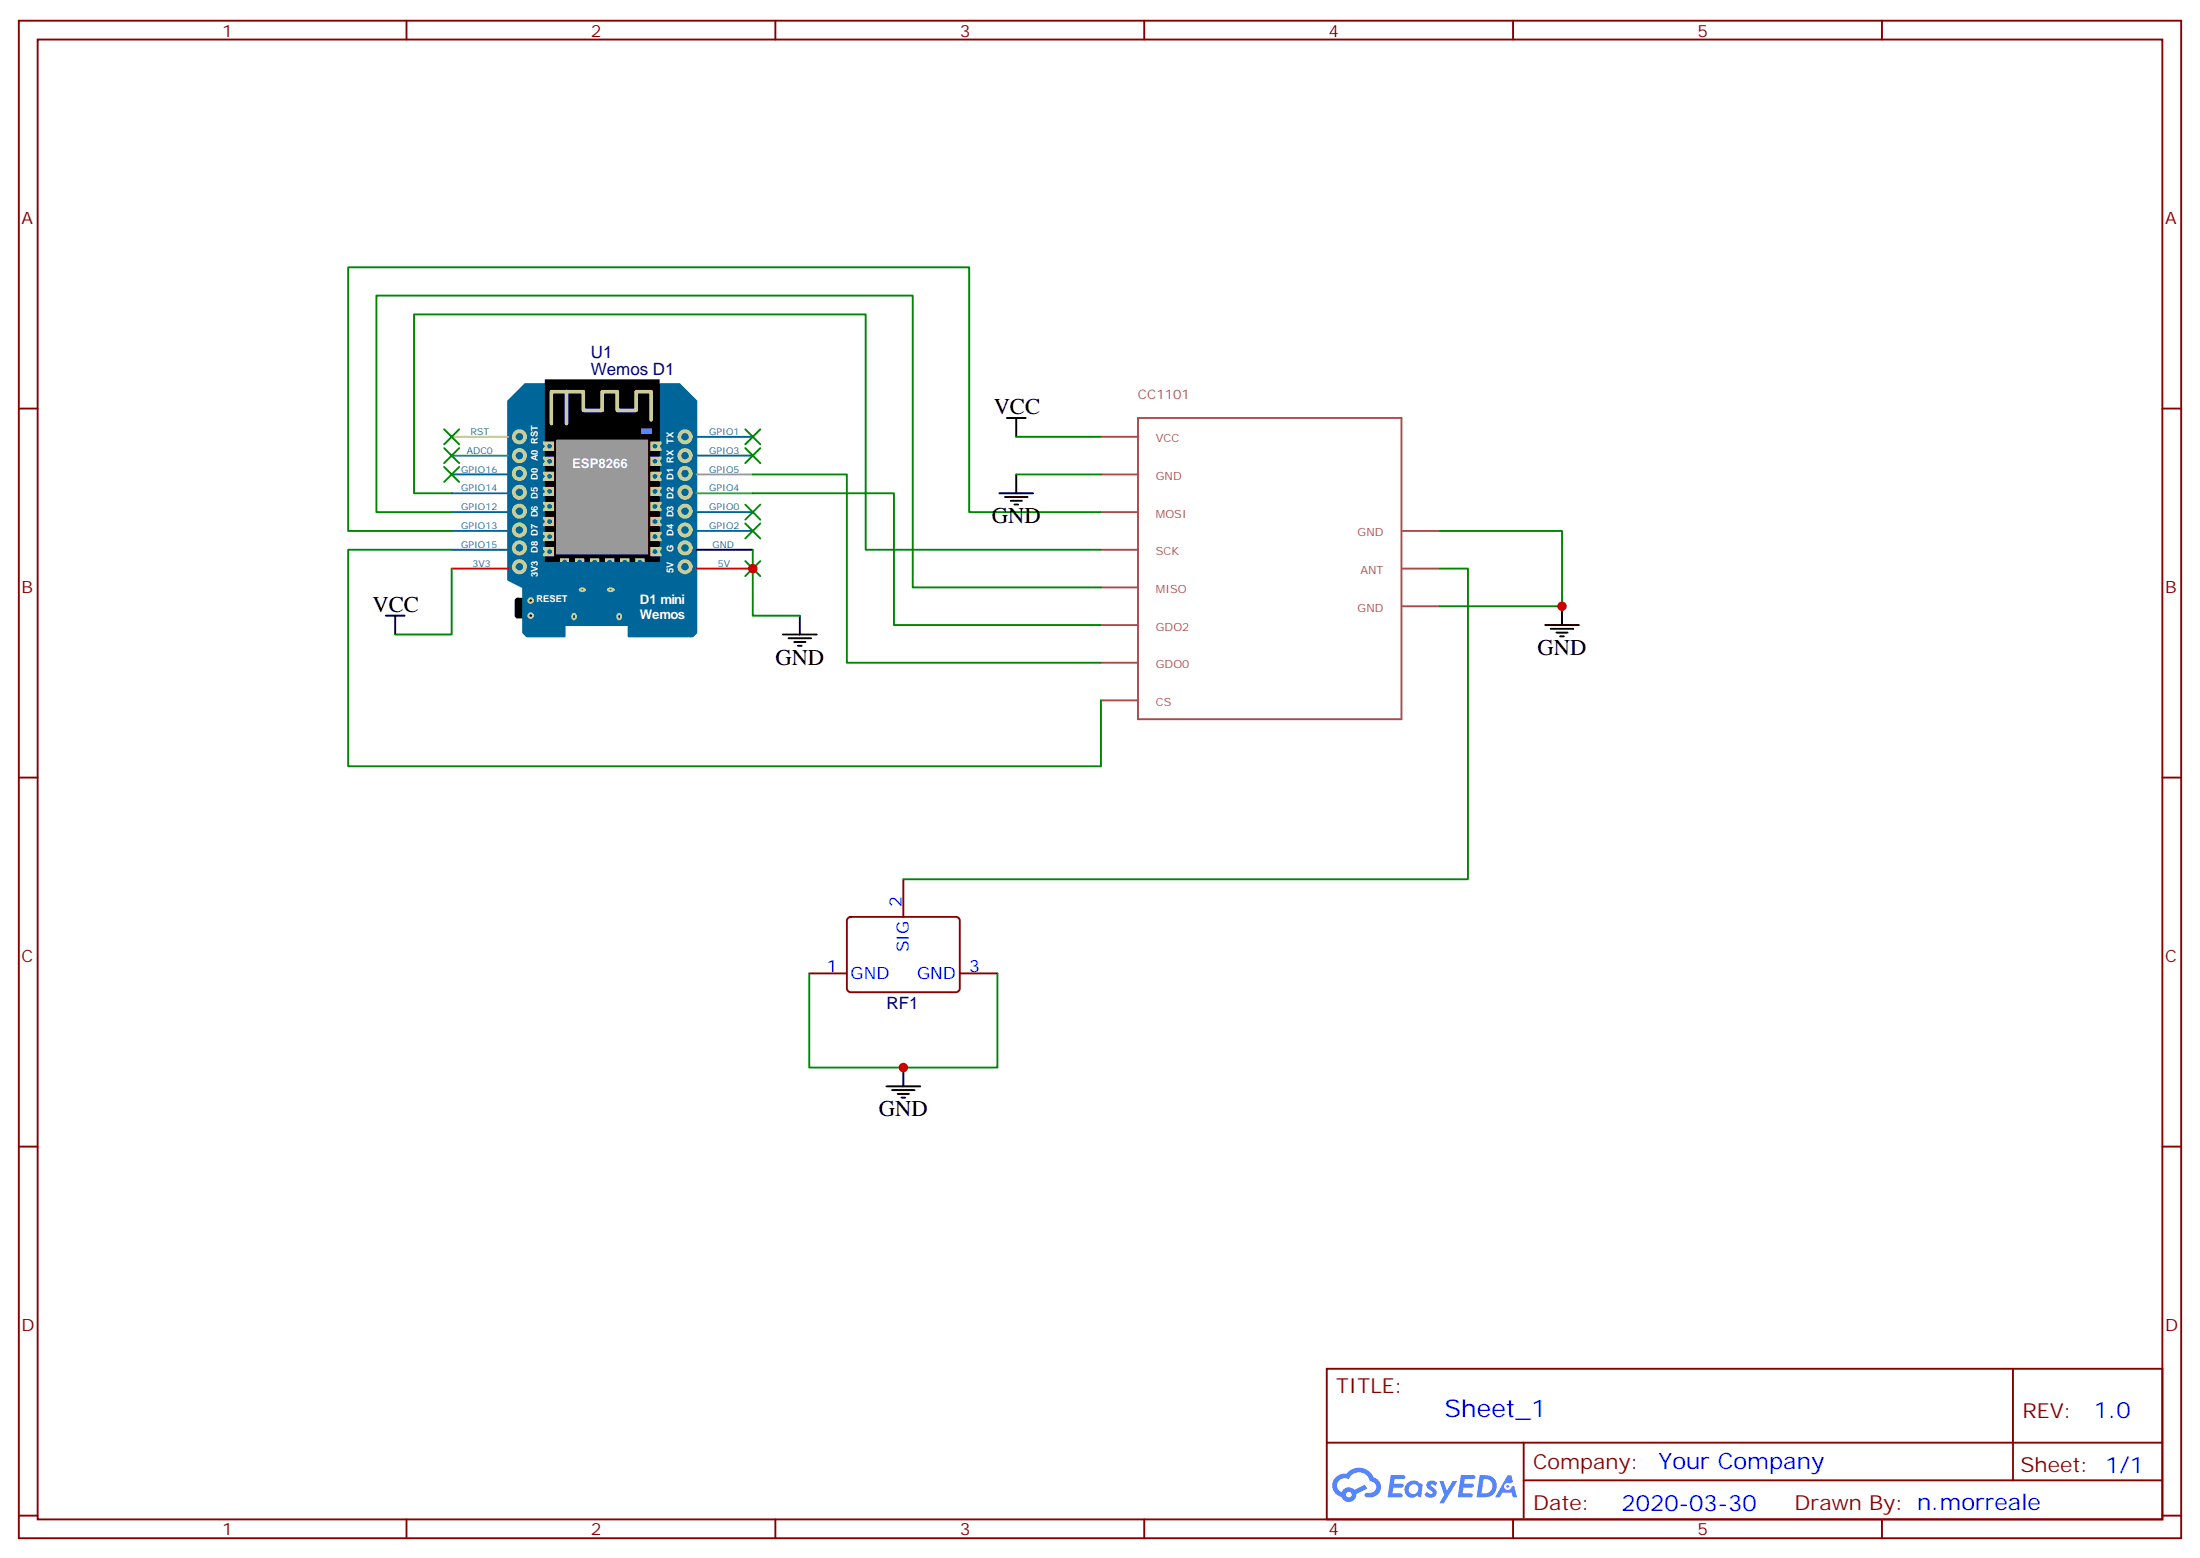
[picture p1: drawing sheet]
<svg xmlns="http://www.w3.org/2000/svg" width="412mm" height="292mm" viewBox="0 0 412 292" stroke-linecap="round" stroke-linejoin="round" font-family="sans-serif">
<g fill="none" stroke="#870000" stroke-width=".35">
<path d="M3.5 3.9h405.4v284.3h-405.4zM7.1 7.4h398.2v277.3h-398.2zM76.2 3.9v3.5M145.3 3.9v3.5M214.5 3.9v3.5M283.6 3.9v3.5M352.8 3.9v3.5M3.5 76.6h3.6M405.3 76.6h3.6M3.5 145.7h3.6M405.3 145.7h3.6M3.5 214.8h3.6"/>
<path d="M405.3 214.8h3.6M248.7 256.5h156.6v28.2h-156.6zM377.3 256.5v20.9M248.7 270.3h156.5M285.6 277.4h119.6M285.6 270.3v14.1M3.5 284h3.6M76.2 284.7v3.5M145.3 284.7v3.5M214.5 284.7v3.5M283.6 284.7v3.5M352.8 284.7v3.5"/>
<path d="M405.3 284h3.6"/>
</g>
<g fill="#5487ff">
<path d="M267.7 277.6a1.22 1.22 0 0 1 1.7 .3l-.4 .6a.47 .47 0 0 0-.3-.4 .47 .47 0 0 0-.5 .2v.1a1.55 1.55 0 0 1 1.1 1.5 1.34 1.34 0 0 1-2.3 .2l.5-.6a.6 .6 0 0 0 .5 .4 .6 .6 0 0 0 .5-.2l-.1-.2a1.25 1.25 0 0 1-.9-1.7z"/>
<path d="M260.7 276.4h1.5a1.22 1.22 0 0 1 1.2 .2 .37 .37 0 0 1-.3 .5h-1.7l-.1 .9h1.5a.37 .37 0 0 1 .3 .4 .37 .37 0 0 1-.3 .3h-1.6l-.2 1.1h.8a1.15 1.15 0 0 1 1.1 .2 .36 .36 0 0 1-.3 .6h-2.5z"/>
<path d="M273.8 276.4h1.6a1.23 1.23 0 0 1 1.1 .2 .37 .37 0 0 1-.3 .5h-1.6l-.2 .9h1.6a.37 .37 0 0 1 .3 .4 .37 .37 0 0 1-.4 .3h-1.6l-.1 1.1h.7a1.15 1.15 0 0 1 1.1 .2 .36 .36 0 0 1-.3 .5h-2.4z"/>
<path d="M282.6 276.4h.7l.3 1.3-.6 .3a.69 .69 0 0 0-1 .2 .69 .69 0 0 0 .4 1 .69 .69 0 0 0 .9-.6l.5-.3 .6 2.2h-.8l-.2-.8h-1.8l-.5 .8h-.8z"/>
<path d="M269.8 277.5h.8l.6 1.8 1.1-1.8h.9l-2.6 4.2h-.8l.9-1.6z"/>
<path d="M277.4 276.4l-.6 4.2h1.3a2.11 2.11 0 0 0 2.5-2.2 2.11 2.11 0 0 0-2.5-2zM278.1 277.1a1.39 1.39 0 0 1 1.7 1.5 1.39 1.39 0 0 1-1.8 1.2h-.3z"/>
<path d="M263.7 278a1.47 1.47 0 0 0-.1 2.1 1.47 1.47 0 0 0 2.1 .1l.7 .4 .3-2.3-.2-.3h-.4a1.49 1.49 0 0 0-2.4 0zM264.4 278.4a.91 .91 0 0 1 1.5 .4 .91 .91 0 0 1-1 1.2 .87 .87 0 0 1-.8-.6 .87 .87 0 0 1 .3-1z"/>
<path d="M250.4 276.8a2.18 2.18 0 0 0 1.1 3.7 1.44 1.44 0 0 0 1.6 .9 1.44 1.44 0 0 0 1.2-1.5l2-1-.5-.7-1.9 1a1.47 1.47 0 0 0-2.4 .4 1.39 1.39 0 0 1-.7-1.9 1.39 1.39 0 0 1 2-.5 2.08 2.08 0 0 1 2.2-1.3 2.08 2.08 0 0 1 1.8 1.7 1.07 1.07 0 0 1 1.2 1 1.07 1.07 0 0 1-1 1.1h-.7a.43 .43 0 0 0-.5 .4 .43 .43 0 0 0 .4 .5 2.02 2.02 0 0 0 2.3-.9 2.02 2.02 0 0 0-.2-2.4l-.8-.5a2.98 2.98 0 0 0-5.1-.7l-1.1 .1zM252.3 280.1a.55 .55 0 0 1 1.1 0 .55 .55 0 0 1-1.1 0z"/>
<circle cx="282.6" cy="278.5" r=".26"/>
</g>
<path d="M159 172l.5-.2h19.7a.71 .71 0 0 1 .7 .7v12.7a.76 .76 0 0 1-.7 .7h-19.7a.76 .76 0 0 1-.8-.7v-12.7zM169.3 164.7v7.1M151.7 182.4h7M179.9 182.4h7.1" fill="none" stroke="#870000" stroke-width=".35"/>
<path d="M102.3 71.3h21.2v33.8h-21.2zM96.7 112.4l.3-.2h1.4l.3 .2 .1 3-.2 .3h-1.6l-.3-.2z" fill="#000" stroke="#000" stroke-width=".35"/>
<path d="M95.2 75.1l3.2-3.1h29l3.1 3.1v43.4l-.7 .7h-12v-2.1h-12v2.1h-7l-.7-.7v-8.4l-2.9-1.4z" fill="#069" stroke="#069" stroke-width=".35"/>
<path d="M104.4 82.5h17v21.2h-17z" fill="#999" stroke="#999" stroke-width=".35"/>
<g fill="none" stroke="#cc9" stroke-width=".71">
<path d="M106.2 73.4v6M122.1 78.7v-5.3h-2.9v3.5h-3.5v-3.5h-2.8v3.5h-3.5v-3.5h-6v6"/>
<circle cx="97.4" cy="85.4" r="1.06"/>
<circle cx="97.4" cy="88.7" r="1.06"/>
<circle cx="97.4" cy="92.3" r="1.06"/>
<circle cx="97.4" cy="95.8" r="1.06"/>
<circle cx="97.4" cy="81.8" r="1.06"/>
<circle cx="97.4" cy="99.3" r="1.06"/>
<circle cx="128.4" cy="99.3" r="1.06"/>
<circle cx="128.4" cy="85.4" r="1.06"/>
<circle cx="128.4" cy="88.7" r="1.06"/>
<circle cx="128.4" cy="92.3" r="1.06"/>
<circle cx="128.4" cy="95.8" r="1.06"/>
<circle cx="128.4" cy="81.8" r="1.06"/>
<circle cx="97.4" cy="106.2" r="1.06"/>
<circle cx="97.4" cy="102.7" r="1.06"/>
<circle cx="128.4" cy="102.7" r="1.06"/>
<circle cx="128.4" cy="106.2" r="1.06"/>
</g>
<path d="M119.9 80.1h2.5v1.4h-2.5z" fill="#69f" stroke="#000" stroke-width=".35"/>
<g fill="#333" stroke="#cc9" stroke-width=".35">
<path d="M107.4 115.1a.46 .46 0 0 1 .6 .4 .46 .46 0 0 1-.6 .5 .68 .68 0 0 1 0-.9z"/>
<path d="M115.9 115.1a.46 .46 0 0 1 .5 .4 .46 .46 0 0 1-.5 .5 .68 .68 0 0 1 0-.9z"/>
<path d="M108.7 110.4l.2-.1a.55 .55 0 0 1 .7 .2 .58 .58 0 0 1-.9 0z"/>
<path d="M114 110.4l.2-.1a.63 .63 0 0 1 .8 .2 .66 .66 0 0 1-1.1 0z"/>
<circle cx="99.5" cy="112.5" r=".44"/>
<circle cx="99.5" cy="115.4" r=".44"/>
</g>
<g fill="#cc9" stroke="#cc9" stroke-width=".35">
<path d="M122.1 82.9h1.7v1.4h-1.7z"/>
<path d="M122.1 85.7h1.7v1.4h-1.7z"/>
<path d="M122.1 88.5h1.7v1.5h-1.7z"/>
<path d="M122.1 91.4h1.7v1.4h-1.7z"/>
<path d="M122.1 94.2h1.7v1.4h-1.7z"/>
<path d="M122.1 97h1.7v1.4h-1.7z"/>
<path d="M122.1 99.8h1.7v1.4h-1.7z"/>
<path d="M122.1 102.7h1.7v1.4h-1.7z"/>
<path d="M102 82.9h1.7v1.4h-1.7z"/>
<path d="M102 85.7h1.7v1.4h-1.7z"/>
<path d="M102 88.5h1.7v1.5h-1.7z"/>
<path d="M102 91.4h1.7v1.4h-1.7z"/>
<path d="M101.9 94.2h1.8v1.4h-1.8z"/>
<path d="M101.9 97h1.8v1.4h-1.8z"/>
<path d="M101.9 99.8h1.8v1.4h-1.8z"/>
<path d="M101.9 102.7h1.8v1.4h-1.8z"/>
<path d="M105.1 104.8h1.4v.3h-1.4z"/>
<path d="M107.9 104.8h1.5v.3h-1.5z"/>
<path d="M110.8 104.8h1.4v.3h-1.4z"/>
<path d="M113.6 104.8h1.4v.3h-1.4z"/>
<path d="M116.4 104.8h1.4v.3h-1.4z"/>
<path d="M119.2 104.8h1.4v.3h-1.4z"/>
</g>
<g fill="#069" stroke="#069" stroke-width=".35">
<path d="M105.7 105.1a.38 .38 0 0 1 .5 .4 .38 .38 0 0 1-.5 .3 .48 .48 0 0 1 0-.7z"/>
<path d="M108.5 105.1a.38 .38 0 0 1 .5 .4 .38 .38 0 0 1-.5 .3 .48 .48 0 0 1 0-.7z"/>
<path d="M111.3 105.1a.38 .38 0 0 1 .5 .4 .38 .38 0 0 1-.5 .3 .48 .48 0 0 1 0-.7z"/>
<path d="M114.1 105.1a.38 .38 0 0 1 .5 .4 .38 .38 0 0 1-.5 .3 .48 .48 0 0 1 0-.7z"/>
<path d="M117 105.1a.38 .38 0 0 1 .5 .4 .38 .38 0 0 1-.5 .3 .48 .48 0 0 1 0-.7z"/>
<path d="M119.8 105.1a.38 .38 0 0 1 .5 .4 .38 .38 0 0 1-.5 .3 .48 .48 0 0 1 0-.7z"/>
<circle cx="124.2" cy="83.6" r=".26"/>
<circle cx="122.8" cy="83.6" r=".26"/>
<circle cx="124.2" cy="86.4" r=".26"/>
<circle cx="122.8" cy="86.4" r=".26"/>
<circle cx="124.2" cy="89.3" r=".26"/>
<circle cx="122.8" cy="89.3" r=".26"/>
<circle cx="124.2" cy="92.1" r=".26"/>
<circle cx="122.8" cy="92.1" r=".26"/>
<circle cx="124.2" cy="94.9" r=".26"/>
<circle cx="122.8" cy="94.9" r=".26"/>
<circle cx="124.2" cy="97.7" r=".26"/>
<circle cx="122.8" cy="97.7" r=".26"/>
<circle cx="124.2" cy="100.5" r=".26"/>
<circle cx="122.8" cy="100.5" r=".26"/>
<circle cx="124.2" cy="103.4" r=".26"/>
<circle cx="122.8" cy="103.4" r=".26"/>
<circle cx="101.6" cy="83.6" r=".26"/>
<circle cx="103" cy="83.6" r=".26"/>
<circle cx="101.6" cy="86.4" r=".26"/>
<circle cx="103" cy="86.4" r=".26"/>
<circle cx="101.6" cy="89.3" r=".26"/>
<circle cx="103" cy="89.3" r=".26"/>
<circle cx="101.6" cy="92.1" r=".26"/>
<circle cx="103" cy="92.1" r=".26"/>
<circle cx="101.6" cy="94.9" r=".26"/>
<circle cx="103" cy="94.9" r=".26"/>
<circle cx="101.6" cy="97.7" r=".26"/>
<circle cx="103" cy="97.7" r=".26"/>
<circle cx="101.6" cy="100.5" r=".26"/>
<circle cx="103" cy="100.5" r=".26"/>
<circle cx="101.6" cy="103.4" r=".26"/>
<circle cx="103" cy="103.4" r=".26"/>
</g>
<path d="M84.7 96h10.5M84.7 99.5h10.5M84.7 88.9h10.5M84.7 92.4h10.5M130.5 81.8h10.6M130.5 85.4h10.6M130.5 96h10.6M130.5 99.5h10.6M84.7 103h10.5" fill="none" stroke="#069" stroke-width=".35"/>
<path d="M130.5 88.9h10.6" fill="none" stroke="#999" stroke-width=".35"/>
<path d="M130.5 92.4h10.6" fill="none" stroke="#3c3" stroke-width=".35"/>
<g fill="none" stroke="#000" stroke-width=".35">
<path d="M188.7 78.3h3.6M190.5 78.3v3.5M187.3 92.4h6.4M188.4 93.1h4.2M189.4 93.8h2.2M190.1 94.5h.8M190.5 88.9v3.5M72.3 115.4h3.5M74.1 115.4v3.5M130.5 103h10.6M146.8 118.9h6.3M147.8 119.6h4.2"/>
<path d="M149.9 115.4v3.5M289.6 117.1h6.4M290.7 117.8h4.2M291.7 118.5h2.2M292.5 119.2h.7M292.8 113.6v3.5M148.9 120.3h2.1M149.6 121h.7M166.2 203.6h6.3M167.2 204.3h4.2M168.3 205h2.1M169 205.7h.7"/>
<path d="M169.3 200v3.6"/>
</g>
<path d="M84.7 106.5h10.5M130.5 106.5h10.6" fill="none" stroke="#f00" stroke-width=".35"/>
<path d="M84.7 81.8h10.5" fill="none" stroke="#fc3" stroke-width=".35"/>
<path d="M84.7 85.4h10.5" fill="none" stroke="#0cc" stroke-width=".35"/>
<path d="M213.3 78.3h49.4v56.5h-49.4zM206.4 81.8h6.9M206.4 88.9h6.9M206.4 96h6.9M262.9 99.5h7M206.4 103h6.9M206.4 110.1h6.9M206.4 117.1h6.9M262.9 106.5h7M262.9 113.6h7M206.4 124.2h6.9M206.4 131.2h6.9" fill="none" stroke="#a64a4a" stroke-width=".35"/>
<g fill="none" stroke="#008700" stroke-width=".35">
<path d="M84.7 96h-14.1v-40.6h100.5v54.7h35.3M84.7 92.4h-7.1v-33.5h84.7v44.1h44.1M141.1 88.9h17.6v35.3h47.7M141.1 92.4h26.5v24.7h38.8M190.5 81.8h15.9M190.5 88.9h15.9M206.4 96h-24.7v-45.9h-116.4v49.4h19.4M269.9 99.5h22.9v14.1h-22.9M84.7 106.5v12.4h-10.6M84.7 103h-19.4v40.6h141.1v-12.4M141.1 103v12.4h8.8M269.9 106.5h5.3v58.2h-105.9"/>
<path d="M151.7 182.4v17.6h35.3v-17.6"/>
</g>
<g fill="#000" stroke="#008700" stroke-width=".35">
<path d="M83.3 80.4l2.8 2.9zM86.1 80.4l-2.8 2.9z"/>
<path d="M83.3 84l2.8 2.8zM86.1 84l-2.8 2.8z"/>
<path d="M83.3 87.5l2.8 2.8zM86.1 87.5l-2.8 2.8z"/>
<path d="M139.7 80.4l2.8 2.9zM142.5 80.4l-2.8 2.9z"/>
<path d="M139.7 84l2.8 2.8zM142.5 84l-2.8 2.8z"/>
<path d="M139.7 94.5l2.8 2.9zM142.5 94.5l-2.8 2.9z"/>
<path d="M139.7 98.1l2.8 2.8zM142.5 98.1l-2.8 2.8z"/>
<path d="M139.7 105.1l2.8 2.8zM142.5 105.1l-2.8 2.8z"/>
</g>
<g fill="#c00">
<circle cx="141.1" cy="106.5" r=".88"/>
<circle cx="292.8" cy="113.6" r=".88"/>
<circle cx="169.3" cy="200" r=".88"/>
</g>
<text font-size="4.6" fill="#00f" x="270.8" y="265.5">Sheet_1</text>
<g font-size="4.2">
<text x="186.3" y="77.6">VCC</text>
<text x="185.9" y="98.1">GND</text>
<text x="69.8" y="114.7">VCC</text>
<text x="145.3" y="124.5">GND</text>
<text x="288.2" y="122.8">GND</text>
<text x="164.7" y="209.2">GND</text>
</g>
<g font-size="4.2" fill="#00f">
<text x="392.5" y="265.7">1.0</text>
<text x="310.9" y="275.3">Your Company</text>
<text x="304" y="283.1">2020-03-30</text>
</g>
<g font-size="3.9" fill="#800">
<text x="250.5" y="261.1">TITLE:</text>
<text x="379.1" y="265.7">REV:</text>
<text x="287.4" y="275.3">Company:</text>
<text x="378.7" y="275.9">Sheet: 1/1</text>
<text x="287.4" y="282.9">Date:</text>
<text x="336.4" y="283">Drawn By: n.morreale</text>
</g>
<g font-size="3.2" fill="#800">
<text x="41.6" y="6.9">1</text>
<text x="110.8" y="6.9">2</text>
<text x="179.9" y="6.9">3</text>
<text x="249.1" y="6.9">4</text>
<text x="318.2" y="6.9">5</text>
<text x="4.1" y="42">A</text>
<text x="405.9" y="42">A</text>
<text x="4.1" y="111.1">B</text>
<text x="405.9" y="111.1">B</text>
<text x="4.1" y="180.3">C</text>
<text x="405.9" y="180.3">C</text>
<text x="4.1" y="249.4">D</text>
<text x="405.9" y="249.4">D</text>
<text x="41.6" y="287.7">1</text>
<text x="110.8" y="287.7">2</text>
<text x="179.9" y="287.7">3</text>
<text x="249.1" y="287.7">4</text>
<text x="318.2" y="287.7">5</text>
</g>
<g font-size="3.2" fill="#000080">
<text x="110.8" y="70.2">Wemos D1</text>
<text x="110.8" y="67">U1</text>
<text x="166.2" y="189">RF1</text>
</g>
<g font-size="3.2" fill="#00f">
<text x="169" y="170" transform="rotate(-90 169 170)">2</text>
<text x="170.4" y="178.5" transform="rotate(-90 170.4 178.5)">SIG</text>
<text x="155" y="182">1</text>
<text x="159.5" y="183.4">GND</text>
<text x="171.9" y="183.4">GND</text>
<text x="181.7" y="182">3</text>
</g>
<text font-size="2.5" fill="#a54b4b" x="213.3" y="74.8">CC1101</text>
<g font-size="2.5" fill="#fff">
<text x="107.2" y="87.7">ESP8266</text>
<text x="119.9" y="113.3">D1 mini</text>
<text x="119.9" y="115.9">Wemos</text>
</g>
<g font-size="2.1" fill="#a54b4b">
<text x="216.7" y="82.9">VCC</text>
<text x="216.7" y="89.9">GND</text>
<text x="216.7" y="97">MOSI</text>
<text x="254.5" y="100.5">GND</text>
<text x="216.7" y="104.1">SCK</text>
<text x="255" y="107.6">ANT</text>
<text x="216.7" y="111.1">MISO</text>
<text x="216.7" y="118.2">GDO2</text>
<text x="254.5" y="114.6">GND</text>
<text x="216.7" y="125.2">GDO0</text>
<text x="216.7" y="132.3">CS</text>
</g>
<g font-size="1.8" fill="#069">
<text x="88.2" y="81.5">RST</text>
<text x="133" y="81.5">GPIO1</text>
<text x="86.4" y="88.5">GPIO16</text>
<text x="87.5" y="85">ADC0</text>
<text x="133" y="85">GPIO3</text>
<text x="133" y="88.5">GPIO5</text>
<text x="86.4" y="92.1">GPIO14</text>
<text x="86.4" y="95.6">GPIO12</text>
<text x="133" y="92.1">GPIO4</text>
<text x="133" y="95.6">GPIO0</text>
<text x="86.4" y="99.1">GPIO13</text>
<text x="133" y="99.1">GPIO2</text>
<text x="86.4" y="102.7">GPIO15</text>
<text x="88.5" y="106.2">3V3</text>
<text x="133.5" y="102.7">GND</text>
<text x="134.6" y="106.2">5V</text>
</g>
<g font-size="1.8" fill="#fff">
<text x="100.8" y="89.9" transform="rotate(-90 100.8 89.9)">D0</text>
<text x="100.8" y="86.4" transform="rotate(-90 100.8 86.4)">A0 RST</text>
<text x="126.2" y="89.9" transform="rotate(-90 126.2 89.9)">D1 RX TX</text>
<text x="100.8" y="93.4" transform="rotate(-90 100.8 93.4)">D5</text>
<text x="126.2" y="93.4" transform="rotate(-90 126.2 93.4)">D2</text>
<text x="100.8" y="97" transform="rotate(-90 100.8 97)">D6</text>
<text x="126.2" y="100.5" transform="rotate(-90 126.2 100.5)">D4</text>
<text x="126.2" y="97" transform="rotate(-90 126.2 97)">D3</text>
<text x="100.8" y="103.7" transform="rotate(-90 100.8 103.7)">D8 D7</text>
<text x="126.2" y="107.4" transform="rotate(-90 126.2 107.4)">5V</text>
<text x="126.2" y="103.4" transform="rotate(-90 126.2 103.4)">G</text>
<text x="100.5" y="112.8">RESET</text>
<text x="100.8" y="108.1" transform="rotate(-90 100.8 108.1)">3V3</text>
</g>
</svg>
